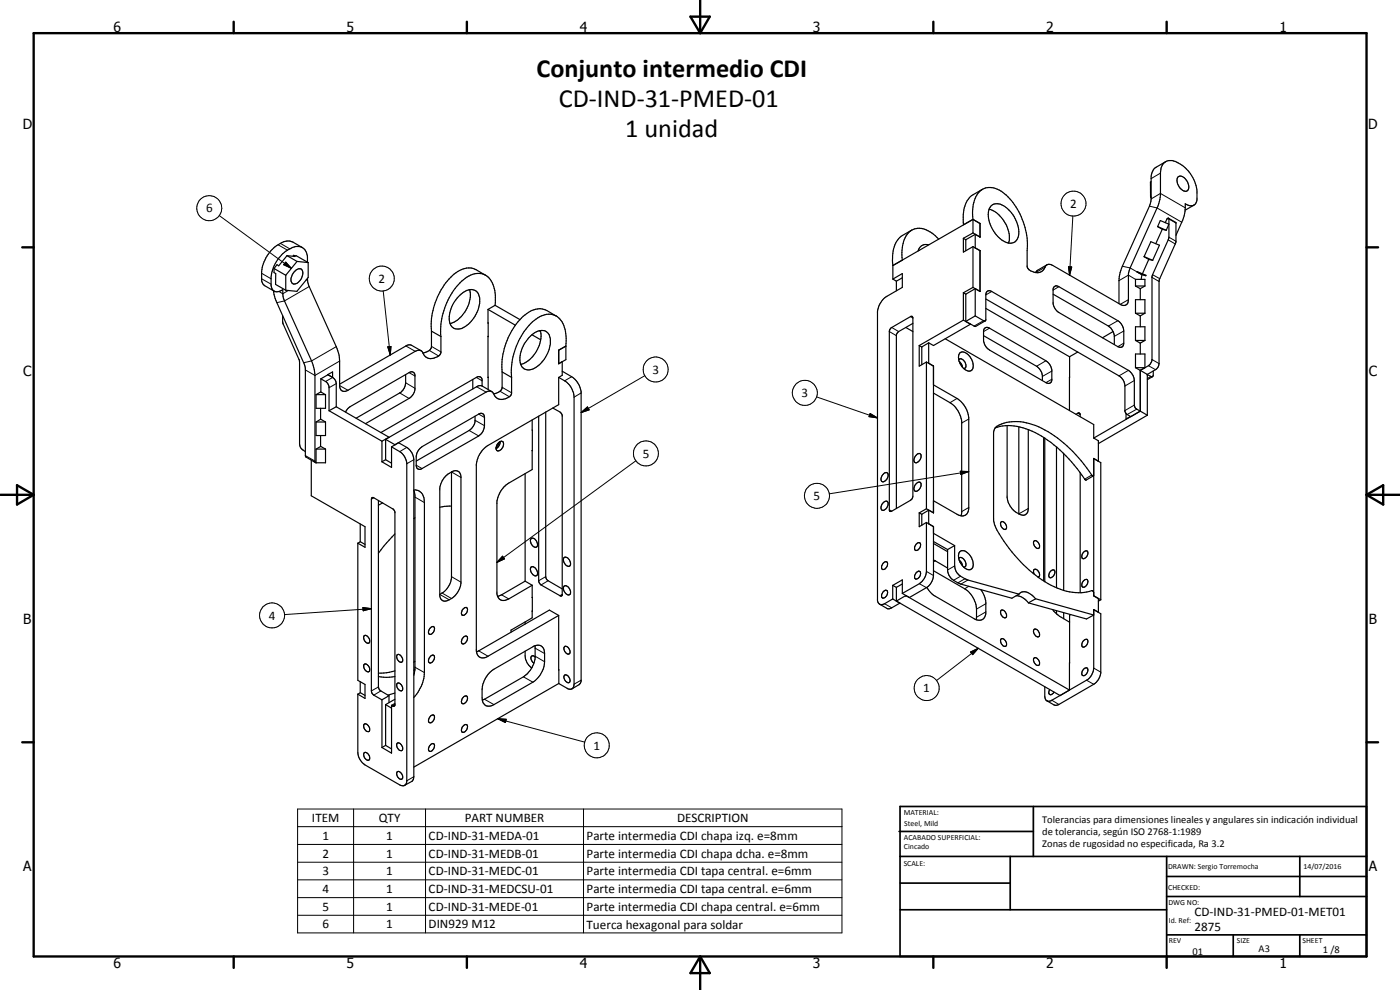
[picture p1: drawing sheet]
<svg xmlns="http://www.w3.org/2000/svg" width="420mm" height="297mm" viewBox="0 0 420 297" stroke-linecap="round" stroke-linejoin="round" font-family="sans-serif">
<g fill="none" stroke="#000" stroke-width=".35">
<path d="M294.8 56.8l-2.8 1.6a7.2 7.2 0 0 0-2.9 6l.1 3 2.8-1.6M345.3 59.1l.2 .2M345.5 54.5l-.2 .1v4.5M345.5 59l-.2 .1M349.8 48.5a3.7 3.7 0 0 0-1.5 3.4v6.7l-.5 2.5-9.1 20.6v8.2a1.49 1.49 0 0 1-.8 1.6 1.49 1.49 0 0 1-1.7-.2l-20.3-11.7a1.5 1.5 0 0 0-2.4 .9 2.81 2.81 0 0 1-4.2 .8l-.5-.4-.5-.9v-4.8a20.5 20.5 0 0 0-7.9-17.9 5 5 0 0 0-8.1 3.4l-.4 2.8 .1 2.3M349.8 48.5l-3.1 1.8-.9 1.4-.3 1.3v6.7l-.4 1.7-8.9 20.4-.4 2.4v6.9M349.8 48.5a5.4 5.4 0 0 1 5.8 1.8 11.1 11.1 0 0 1 3.6 7v2.9l-.4 1-.5 .4M353.6 53.1a1.92 1.92 0 0 1 2.6 1.2 2 2 0 0 1-.2 3.1 3.2 3.2 0 0 1-2.4-4.3zM86.1 76.7l-2.5 3.1-.5-.4-.9 1.2M86.1 76.7l3 1.7M88 76.6l.5 .4-2.4-.3M88 76.6l.2 .3"/>
<path d="M88 76.6l.9 .2 3.6 2M89.1 78.4l3.4 .4M89.1 78.4l-3.3 4.2M90.8 74.3l-2.9-1.7a4.6 4.6 0 0 0-4.9 1.1 11.1 11.1 0 0 0-4.5 7.7v2.6l.3 1 .6 .7 2.8 1.6M90.8 74.3a5.5 5.5 0 0 0-5.9 1.8 11.3 11.3 0 0 0-3.5 7v2.6l.2 1 .6 .6M90.8 74.3a3.5 3.5 0 0 1 1.5 2.9v1.5M92.5 78.8v4.5l-3.4 4.1-3.3-.3M268 79.7v4M273.6 69l-2.8 1.7a8.1 8.1 0 0 0-3 7.4l.2 1.6M273.6 69a8.1 8.1 0 0 0-2.9 7.5l.1 1.6-2.8 1.6M273.6 69a5.8 5.8 0 0 1 6.6 1.3l1.5 1.5M275.6 75.1h.3"/>
<path d="M278.7 73.4a2.43 2.43 0 0 0-3.2 1.9M289.1 71.5v4.1l2.9-1.6M289.1 71.5l.7 .4M289.8 71.9v3.3M292 65.8v4.1M292 74v12.2M292 65.8l-24 13.9M292 65.8l2.1 1.3v4M292 69.9l-2.9 1.6M292 74l2.1 1.2M292 69.9l2.1 1.2M292.7 70.3l1.4 .8"/>
<path d="M292.7 70.3v4.1M292.7 74.4l1.4 .8M292.7 70.3l-2.9 1.6M294.1 71.1h.1M294.1 75.2v12.3l-1.4-.9M296.8 62.8a9.3 9.3 0 0 1 6 9.7l-.1 .4M297.3 61.9a3.1 3.1 0 0 1 4.2 0 9.2 9.2 0 0 1 4 9.4 2.71 2.71 0 0 1-4.4 1 9.8 9.8 0 0 1-4.4-8.9zM314.2 79.5l-2.8 1.6-.6 .7M343.4 77l2-4.5 2.6 1.1-2.1 4.5M343.4 77l2.5 1.1M343.4 77l1.4 .9M344.8 77.9l-2 4.3"/>
<path d="M344.8 77.9l1.1 .2M347.4 68l.8-1.8 2.6 1.1-.8 1.8M347.4 68l2.6 1.1M347.4 68l1.4 .8M348.8 68.8l-1.9 4.3M348.8 68.8l1.2 .3M349.7 66.8l.5-1.1 .4-.3 .2 .2v5.8l-5.1 11.6v25.1l-.6 1.3-2.9 1.7M350.7 65.5l2.2 1.3v6l-5 11.2-.1 25.6-.8 1.2-2.7 1.6M358.3 61.6l-1.2 .1-1.4-.6-.1 2.4a24.2 24.2 0 0 1-2.7 7.1M358.3 61.6l-2.6 1.5M82.1 87.2l.7 3 8.8 20v26.5l.2 .4 2.9 1.7M82.2 87.3a2.59 2.59 0 0 0 2.7-.4l.1 2 .4 1.4 8.1 18 .8 2.5 .2 1.8v25.9l.4 .4"/>
<path d="M82.2 80.6v1.2l.6 .3-.1 3.2 3.1 1.8M82.2 80.6l3.6 2M84.8 94.7l.1 2.2 5 11.3v25l.5 1.3 1.2 1M85.8 82.6v4.5M88.3 81.6a1.42 1.42 0 0 1 2.5-.4 3.3 3.3 0 0 1-2.8 4 1.79 1.79 0 0 1-.3-2.7zM92.3 83.5l.1 1.2 .4 1.3 8.8 19.9 .3 2.4v7.7a1.5 1.5 0 0 0 .9 1.4 1.5 1.5 0 0 0 1.6-.3l20.2-11.7a1.69 1.69 0 0 1 2.7 1.2 3.1 3.1 0 0 0 5-.8v-4.8M129.5 99.4v4.7a2.5 2.5 0 0 1-2.6 1.8M129.5 99.4l2.8 1.6M137.6 89a4.3 4.3 0 0 1 5.2-1.7l.3 .2a6.6 6.6 0 0 1-.6 7.4 7.5 7.5 0 0 1-4.9 3.8 2.49 2.49 0 0 1-2.8-2.7 9.7 9.7 0 0 1 2.8-7zM140.9 86.9a9.1 9.1 0 0 1-5.8 10.2M145.7 82.6l-2.8-1.7a5.3 5.3 0 0 0-5.5 .5 20.4 20.4 0 0 0-7.9 18M146.5 92.8l8.2 4.8"/>
<path d="M146.5 92.8v24M148.6 91.6l7.4 4.3M148.6 91.6l-2.1 1.2M148.6 91.6l.1-3a6.6 6.6 0 0 0-3.9-6.4 7.1 7.1 0 0 0-6.7 2.6 21.2 21.2 0 0 0-5.8 16.2M161.8 99.2l.4 .2M161.8 99.2a2.6 2.6 0 0 1 3.4 2.5 9.6 9.6 0 0 1-5.6 9.1 2.65 2.65 0 0 1-3.6-2.6 9.9 9.9 0 0 1 3.6-7.7M161.8 99.2l-2.2 1.3M162.1 99.2a9.2 9.2 0 0 1-5.8 10.1M166.9 94.8l-2.8-1.6a6.2 6.2 0 0 0-7.1 1.7 21.4 21.4 0 0 0-6.3 16.7M267.4 98.4l6-3.5 .5 .2 .1 53.8-.3 .8-.4 .4-6.1 3.4-.3-.3v-53.9zM268 83.7l2.8-1.6v4.1l-4.6 2.7a6.6 6.6 0 0 0-2.9 4.5v86.8l.7 1.1M268 83.7l1 .7"/>
<path d="M269 84.4v2.8M270.8 83.4l-1.8 1M271.9 98.3l2.1 1.2M274 97l-4.3 2.5-.7 1v52.1M289.1 96.1l-13.2 7.6M289.1 87.8v8.3M289.1 87.8l.7 .5M289.1 96.1l2.1 1.2M289.8 88.3v8.1M291.2 97.3l-11 6.4-1.5-.8M291.2 97.2v.1M292 86.2l-2.9 1.6"/>
<path d="M292 86.2l2.1 1.2M292.7 94.8l2.6 1.5 .5-.2 .1-7.6a1.08 1.08 0 0 1 .5-1.2 1.08 1.08 0 0 1 1.2 .2l41.1 23.6a4.2 4.2 0 0 1 1.7 3.1l.2 7.9a2.43 2.43 0 0 0 1.6 1.3M292.7 86.6v8.2M292.7 94.8l-2.9 1.6M292.7 86.6l-2.9 1.7M294.1 87.4h.1M295.4 98.6l.8-.4 .8 .3 16.9 9.7a4 4 0 0 1 1.8 2.8v3a1.06 1.06 0 0 1-.7 1 1.06 1.06 0 0 1-1.1-.2l-16.9-9.8a4 4 0 0 1-1.8-2.8v-3zM295.7 96.3l-3 1.7-2.9-1.6M295.9 89.7l39.9 23.1a3.8 3.8 0 0 1 1.8 2.7v7.9l.5 .9 1.3 .7M295.9 92.5l25.1 14.6M316 88.3l16.9 9.7a4.2 4.2 0 0 1 1.5 2.6v2.8M316.3 86.1l.5-.3 1 .2 17.7 10.2a4.1 4.1 0 0 1 1.8 3.1v3.7a1.1 1.1 0 0 1-.6 1.1 1.1 1.1 0 0 1-1.2-.1l-17.7-10.2a3.9 3.9 0 0 1-1.8-2.8v-4.3z"/>
<path d="M334 99.5l-3.1 1.8M340.8 85.8v-2h2.8v2M340.8 85.8h2.8M340.8 85.8l1.4 .8M340.8 94v-4.1h2.8v4.1M340.8 94h2.8M340.8 94l1.4 .8M341.3 81.6l2.6 1.1M341.3 81.6l1.4 .8M342.2 86.6v3.3M342.2 94.8v3.2M342.7 82.4l-.2 1.4"/>
<path d="M342.7 82.4l1.2 .3M343.6 85.8l-1.4 .8M343.6 94l-1.4 .8M94.9 118.4h2.8M94.9 118.4l1.4-.8 1.4 .8M94.9 118.4v4.1h2.8v-4.1M96.3 113.7l2.1-1.3 1.5 .8a2.3 2.3 0 0 1 1 1.9v6.9M96.3 113.7l1.6 .9 .8 1.2 .1 7.4M96.3 113.7v3.9M98.4 112.4l1.4-.8v1.6zM98.4 112.4h.1M121.7 112.4v2.5a3.7 3.7 0 0 1-1.7 3l-13.1 7.6"/>
<path d="M126.4 105.2l-3.1-1.7-1.2 .1-20.2 11.7M141.9 113.8v2.9M144.7 115.8v-1.8a1.03 1.03 0 0 0-.7-1 1.03 1.03 0 0 0-1.1 .2l-28.6 16.6M147.6 117.5l-3.1-1.8-1.2 .2-27.6 15.9M148.2 118.2a1.45 1.45 0 0 0-2.3-.6l-27.4 15.8M150.7 111.6v4.8a2.5 2.5 0 0 1-2.5 1.8M150.7 111.6l2.8 1.6M153.5 113.2v4.8a3.1 3.1 0 0 1-5 .9l-.3-.7M159.7 100.5l2.6 1.4M167.7 113.2l1.7 1.1a6.1 6.1 0 0 1 2.9 4.9v86.1l-.2 .8-.4 .6M167.7 113.2v8.2l-21.2 12.2a7.8 7.8 0 0 0-3.6 5.7v56a2.09 2.09 0 0 0 1.3 2 2.09 2.09 0 0 0 2.3-.4l21.2-12.2M167.7 109.1l1-.6v4.1l-1 .6"/>
<path d="M168.7 111.4l2.9 1.6a6.6 6.6 0 0 1 2.8 4.5v86.9l-.6 1-2.1 1.3M169.8 103.8v4.1l-2.1 1.2M169.8 103.8l-2.1 1.3v4M169.8 103.8a9.9 9.9 0 0 0-2.1-8.4 5.2 5.2 0 0 0-6.8 .4 20.7 20.7 0 0 0-7.4 17.4M275.9 103.7v6.2l2.1-1.3M275.9 103.7l.7 .4M278 108.6l2.2 1.3M278 108.6v44.1M278.7 102.9v6.1M278.7 109l1.5 .8M278.7 102.9l-2.1 1.2v5.3M280.1 109.8h.1"/>
<path d="M280.2 109.8v44.1l-1.5-.8M280.2 115.5l7 4a7.9 7.9 0 0 1 3.5 5.8v27.4a2.09 2.09 0 0 1-1.2 2 2.09 2.09 0 0 1-2.3-.4l-7-4.1M280.2 117.9l4.9 2.9a7.8 7.8 0 0 1 3.5 5.7v27.3l-.2 1M283.7 101.6l44.5 25.8v4M287.7 108a.95 .95 0 0 1 1-.3 .95 .95 0 0 1 .7 .7 1.44 1.44 0 0 1 0 2.1l-.2 .1M287.9 108.5l.5 .6 .5 1.1M288.1 105.8a2.58 2.58 0 0 1 3.3 1.7 2.74 2.74 0 0 1 0 3.8 3.5 3.5 0 0 1-3.6-3l-.2-1.1zM295.2 100.7l15.9 9.2a4.1 4.1 0 0 1 1.7 2.7v1.6M321 113.2h.1M323.5 105.6l-2.5 1.4v16.2M340.8 102.2v-4.2h2.8v4.2M340.8 110.3v-4.1h2.8v4.1"/>
<path d="M340.8 102.2h2.8M340.8 102.2l1.4 .8M340.8 110.3h2.8M340.8 110.3l1.4 .8M342.2 103v3.2M342.2 111.1v12.3M342.2 111.1l2.1 1.3M343.6 102.2l-1.4 .8M343.6 110.3l-1.4 .8M344.3 112.3v12.3M345.9 113l-1.6 .9M346.1 111.3l-.2 1.7h-.4l-1.2-.6"/>
<path d="M93.4 138v10.8l16.1 9.2v6.2l-2.1-1.2M94.9 126.6v4.1h2.8v-4.1M94.9 134.7v4.2h2.8v-4.2M94.9 134.7h2.8M94.9 134.7l1.4-.8 1.4 .8M94.9 126.6h2.8M94.9 126.6l1.4-.8 1.4 .8M96.2 122.5v3.3M96.2 130.7v3.3M98.8 123.2l15.8 9.2M100.9 122l-2.1 1.2M100.9 122l15.8 9.2"/>
<path d="M103.7 123.6l.6-.9 .8-.7 17.7-10.2a1.06 1.06 0 0 1 1.1-.2 1.06 1.06 0 0 1 .6 1v4.2a3.8 3.8 0 0 1-1.7 2.7l-13.1 7.6M114.6 132.4v6.2M115.7 137.9l-1.1 .7M115.7 137.9l1.8 1.1M115.7 131.8v6.1M115.7 131.8l2.8 1.6M116.7 131.2h.1M116.7 131.2l-2.1 1.2M117.5 134.1l2.1-1.3 2.5 1.4a4.6 4.6 0 0 1 2.1 3.7v95.1l-.4 1.3-2.4 1.3M117.5 134.1l2.5 1.4a4.9 4.9 0 0 1 2.1 3.3v95.8l-.7 1M117.5 134.1v6.2l-2.9-1.7M118.5 133.4v.1"/>
<path d="M125.9 134.7l.7-.7 17.1-9.8a1.06 1.06 0 0 1 1.2-.1 1.06 1.06 0 0 1 .5 1.2 7.1 7.1 0 0 1-.4 4l-1.3 1.5-17.1 9.8a1.04 1.04 0 0 1-1.1 .2 1.04 1.04 0 0 1-.6-1v-3l.3-1zM142.6 124.9v1.5a4 4 0 0 1-1.8 2.8l-15.9 9.1M149.3 133.1l.5-.4a.76 .76 0 0 1 .9-.3 .76 .76 0 0 1 .4 .9 1.65 1.65 0 0 1-2.1 1.8l-.1-.9zM149.9 132.6l-1 1.8M150.1 132.5a2.39 2.39 0 0 1-1.2 2.1M159.7 129l.1 .1M159.7 126v14.9l-7 4a7.7 7.7 0 0 0-3.6 5.7v27.5a2.14 2.14 0 0 0 1.3 1.9 2.14 2.14 0 0 0 2.3-.3l7-4.1M159.7 135.2l.1 .1M159.7 135.2h.1M163.8 123.6v49.4l.6 1.2 4.3 2.5M165.9 122.4l2.2 1.2 .6 1.1v53.8l-.4 .4-5.9-3.4-.6-.6-.1-.7v-49.3M275.2 136.4l.6-.3a1.07 1.07 0 0 1 .3 1.8l-.9 .9a.87 .87 0 0 1-.9-.5 .87 .87 0 0 1 .2-1z"/>
<path d="M298.7 128.4a15.6 15.6 0 0 1 12.9 1.9l1.9 1.1M302.2 127.7v21.6a6.2 6.2 0 0 0 3.6 4.9M305.8 128.1v26.1M308.6 128.9v23.7a1.71 1.71 0 0 1-.8 1.8 1.71 1.71 0 0 1-2-.2M313.2 131.2v43.1M313.5 131.4a50.1 50.1 0 0 1 12.4 12.7l2.2-1.3M313.6 131.4v43.1M317.1 134.1v42.3M319.2 136.1v41M322.9 124.3l1-.4 .2 .3 .1 .8M328.2 137.6l2.2 1.2v41.2M328.2 131.4l1.4 .8v6.2"/>
<path d="M329.6 138.4h.1M329.6 138.4l-1.4-.9v41.3l1.4 .8v4.1M337.9 124.1v1.6l1.3-.7M342.2 123.4l-14 8M342.2 123.4l2.1 1.2M344.3 124.6l-14.7 8.5M108.1 157.2v5.3l1.4 .9M113.6 150.2v55.9l.5 1.1 2.6 1.5M114.8 150.9l-1.2 .7M124.2 147.2l.3 1.5v52l-.3 1.9M124.2 147a3.1 3.1 0 0 1 3.2 3.8v51a11.6 11.6 0 0 1-3.2 7.5M124.5 155.4l-.3 .2"/>
<path d="M133.8 142.8a3.5 3.5 0 0 1 3.8-1.3l.6 .7 .1 .7v32.1a6 6 0 0 1-5.1 5.3l-.9-.6-.3-1v-32.2a7.1 7.1 0 0 1 1.8-3.7zM135.5 141.6v31.8a6.4 6.4 0 0 1-3.5 5M135.5 151.8l-3.5 .4M157.6 142.1v32.3M264.9 151l.3-.3a.71 .71 0 0 1 .9-.3 .71 .71 0 0 1 .5 .7 1.86 1.86 0 0 1-1.9 2l-.3-1zM265.2 142.1l.7-.3a1.11 1.11 0 0 1 .3 1.8 1.02 1.02 0 0 1-.7 .9 1.02 1.02 0 0 1-1-.3 2.16 2.16 0 0 1 .7-2.1zM274.8 145.3l.4-.4a.7 .7 0 0 1 .7-.3 .7 .7 0 0 1 .5 .6 1.91 1.91 0 0 1-1.8 2.2 1.56 1.56 0 0 1 .2-2.1zM275.9 153.9v4.1l2.1-1.2M275.9 153.9l.7 .4M276.6 154.3v3.3M278 156.8v14.6a4.9 4.9 0 0 1-2.1 3.7l-5.1 3M278 152.7l-2.1 1.2"/>
<path d="M278 156.8l2.2 1.2M278 152.7l2.1 1.2M278.7 153.1v4.1M278.7 157.1l1.5 .9M278.7 153.1l-2.1 1.2M280.1 158h.1M280.2 158v14.7a4.7 4.7 0 0 1-2.2 3.6l-5.1 3M300.4 156.6a1.29 1.29 0 0 1 1.7 1.4l-.2 .7a1.49 1.49 0 0 1-1.5-2.1zM324.2 141.8v36M328.2 142.6l-.2 .2a43.1 43.1 0 0 0-16.3-14.7 13.5 13.5 0 0 0-12.7 0l-.6 .7-.2 1v26.2a13.3 13.3 0 0 0 3.1 6.4 36.9 36.9 0 0 0 17.9 14.8M107.4 163v41.1l2.1 1.3v4.1l-2.1-1.2M108.2 162.6l-.8 .4"/>
<path d="M118.5 160.2l-3.4 3.7-1.5 2.1M157.6 174.4l-7.1 4.1-1.2 .4M157.6 174.4l2.1 1.2M159.3 170.2a1.68 1.68 0 0 1 1.7 .6 1.68 1.68 0 0 1 .2 1.8l-.2 .1a1.79 1.79 0 0 1-1.8-1.9zM159.3 161.6a1.56 1.56 0 0 1 1.8 .8 1.56 1.56 0 0 1-.2 1.8 1.97 1.97 0 0 1-1.6-2.6zM159.7 175.6v9.8l-6.3 3.7v.6M159.7 179.2h.1M169.2 167.3a1.56 1.56 0 0 1 1.8 .8 1.56 1.56 0 0 1-.2 1.8 1.97 1.97 0 0 1-1.6-2.6zM169.2 175.9a1.68 1.68 0 0 1 1.7 .6 1.68 1.68 0 0 1 .2 1.9h-.2a1.8 1.8 0 0 1-1.7-2.3zM265 169a.71 .71 0 0 1 .7-.5 .71 .71 0 0 1 .7 .7 1.33 1.33 0 0 1-1.7 1.6l-.1-.8zM265 177.6a.71 .71 0 0 1 .6-.5 .71 .71 0 0 1 .7 .4 1.64 1.64 0 0 1-1.4 2l-.3-.3v-.6zM267.9 179.7l-2.7 1.6h-1.2"/>
<path d="M267.9 179.7l2.1 1.3M267.9 175.6v4.1M267.9 175.6l2.9-1.6v4.1M267.9 175.6l1.1 .6M269 176.2v4.1M270.8 178.1l50.2 29M270.8 175.2l-1.8 1M271.9 178.7l-2.9 1.6M274.9 163.3a.71 .71 0 0 1 .8-.5 .71 .71 0 0 1 .6 .6 1.33 1.33 0 0 1-1.7 1.7l-.1-.8zM274.9 171.9a.71 .71 0 0 1 .6-.5 .71 .71 0 0 1 .8 .4 1.64 1.64 0 0 1-1.5 1.9l-.3-.2v-.7zM278.2 176.3a7.1 7.1 0 0 0 2.5 2.6l11.6 6.7a2.11 2.11 0 0 0 2.3 .4 2.11 2.11 0 0 0 1.3-2v-3.3a7.4 7.4 0 0 0-1.6-3.8M280.2 168l4.2 2.4"/>
<path d="M280.2 171.2l9.3 5.5a7.8 7.8 0 0 1 3.6 6.1l-.1 3.1M280.2 163.1l4.2 2.4M280.2 160l6.3 3.7M280.2 162.5l4.2 2.4M284.4 164.9v6.4a4.3 4.3 0 0 0 1.8 2.8l2.2 1.2 15.3 4.2 2.1-1.2M286.5 163.7v6.1a3.8 3.8 0 0 0 1.8 3.1l2.2 1.1 15.3 4.3M286.5 163.7l-2.1 1.2M287.7 167.6a.95 .95 0 0 1 1-.3 .95 .95 0 0 1 .7 .7 1.49 1.49 0 0 1 0 2.2h-.2M287.9 168.1l.7 .9 .3 .8M288.1 165.5a2.43 2.43 0 0 1 3.3 1.5 2.72 2.72 0 0 1 0 3.8 3.1 3.1 0 0 1-3.4-2.5 2.67 2.67 0 0 1 .1-2.8zM305 178.8a4.3 4.3 0 0 1 3.6 2.1M305.8 178.3a2.64 2.64 0 0 1 3.9 .3l1.1 1.1"/>
<path d="M310.3 162.3a1.29 1.29 0 0 1 1.7 1.4l-.2 .8a1.49 1.49 0 0 1-1.5-2.2zM310.4 172.3a.82 .82 0 0 1-.3-1 .82 .82 0 0 1 1-.4 1.59 1.59 0 0 1 .6 2.2h-.2M310.8 179.7l-2.2 1.2M310.8 179.7l17.4 4.8-2.1 1.2-17.5-4.8M315.2 171.5a.71 .71 0 0 1 .8-.6 .71 .71 0 0 1 .6 .7 1.42 1.42 0 0 1-1.7 1.6 1.62 1.62 0 0 1 .3-1.7zM319.2 177.2a14.5 14.5 0 0 0 8.7 0l.3 .6M325.1 165.8a.71 .71 0 0 1 .8-.6 .71 .71 0 0 1 .6 .7 1.42 1.42 0 0 1-1.7 1.6l-.2-.5zM325.3 174.2a.7 .7 0 0 1 1-.3 .7 .7 0 0 1 .1 1.1 1.13 1.13 0 0 1-1.7 .9v-.9zM328.2 178.7l2.2 1.3M330.4 180l-.8 .4M109.3 190.8a1.43 1.43 0 0 1 1.4 .6 1.43 1.43 0 0 1-.1 1.6 1.55 1.55 0 0 1-1.3-2.2zM109.3 199.3a1.41 1.41 0 0 1 1.6 1.4l-.1 .8a1.5 1.5 0 0 1-1.5-2.2z"/>
<path d="M119.2 196.5a1.21 1.21 0 0 1 1.6 1.1l.1 .7a.81 .81 0 0 1-.9 .4 .81 .81 0 0 1-.7-.7l-.3-1zM124.5 198.5l-.3 .2M129.1 188.5l.3-.3a.66 .66 0 0 1 .9 0 .66 .66 0 0 1 0 .9 1.26 1.26 0 0 1-1.5 1.1 1.43 1.43 0 0 1 .3-1.7zM129.2 196.9a.69 .69 0 0 1 1-.2 .69 .69 0 0 1 .1 1 1.2 1.2 0 0 1-1.5 1.1 1.48 1.48 0 0 1 .4-1.9zM138.9 182.8a.73 .73 0 0 1 .7-.5 .73 .73 0 0 1 .7 .4 1.52 1.52 0 0 1-1.7 1.8 1.62 1.62 0 0 1 .3-1.7zM139.1 191.2a.65 .65 0 0 1 .8-.4 .65 .65 0 0 1 .4 .7 1.36 1.36 0 0 1-1.7 1.6 1.63 1.63 0 0 1 .5-1.9zM157.6 195.4v1.7a4.6 4.6 0 0 0 2 3.3M157.6 186.6v.6M159.7 183.4h.1M159.8 183.3h-.1M160.6 193.8v3.6a8 8 0 0 1-3.5 5.7l-12.3 7M160.6 197.1a.72 .72 0 0 0-1.1-.2 .72 .72 0 0 0 0 1.1l.7 1"/>
<path d="M167.7 184.7v20.4l2.7 1.6h1.3M167.7 184.7l-2.8-1.7-21.9 12.6M169.4 194.1a1.37 1.37 0 0 1 1.4 .6 1.37 1.37 0 0 1 0 1.5 1.53 1.53 0 0 1-1.4-2.1zM269 180.3l49.2 28.4 2.8-1.6M270 181l-3.2 1.7-.5-.1-2.3-1.3M270 180.9v.1M300.4 183.1a1.43 1.43 0 0 1 1.4 .7 1.43 1.43 0 0 1 0 1.5 1.55 1.55 0 0 1-1.4-2.2zM300.4 191.7a1.41 1.41 0 0 1 1.4 .7 1.41 1.41 0 0 1 0 1.5 1.58 1.58 0 0 1-1.4-2.2zM310.3 197.4a1.41 1.41 0 0 1 1.4 .7 1.41 1.41 0 0 1 0 1.5 1.58 1.58 0 0 1-1.4-2.2zM310.3 188.8a1.43 1.43 0 0 1 1.4 .7 1.43 1.43 0 0 1 0 1.6 1.53 1.53 0 0 1-1.4-2.3zM315.9 182.9l2.1 2.1 3 1.7M317.1 183.2v1"/>
<path d="M319.2 183.8v1.8M321 198.9h.1M321.3 184.4l-.3 .2v22.5M325.1 192.3a.72 .72 0 0 1 .8-.5 .72 .72 0 0 1 .6 .6 1.44 1.44 0 0 1-1.7 1.7 1.62 1.62 0 0 1 .3-1.8zM328.2 182.9l2.2 1.2v17.9a4.8 4.8 0 0 1-2.2 3.3l-10.7 6.2-1 .1-2.3-1.3M329.6 183.7h.1M329.6 183.7l-1.4-.8v18.2a4.5 4.5 0 0 1-2.1 3l-10.7 6.2-.8 .1-.4-.1M107.4 208.3v17.5a4.9 4.9 0 0 0 2.1 3.7l10.5 6 .8 .3 .6-.2M108.1 204.5v3.3M108.1 207.8l1.4 .9M108.2 207.9l-.8 .4M109.3 217.3a1.43 1.43 0 0 1 1.4 .7 1.43 1.43 0 0 1-.1 1.5 1.58 1.58 0 0 1-1.3-2.2z"/>
<path d="M113.6 203l2.4 .2 2.5-.2M114.6 210v14.3M114.6 210l-2.4-1.4-.5-.5-.2-.8v-57.5l.2-.5h.3l6 3.4 .5 1v57.9l-.4 .3-.6-.3M115.7 211.4v12.2M115.7 211.4l1.8 1.1M116.7 208.7v2.1M116.7 208.7l-2.1 1.3M117.5 211.6v14.4l-2.9-1.7M118.5 211.1l-1 .5M118.5 209.8l-2.8 1.6M118.5 201.3l-2.5 .5-2.4 .2M118.5 207.9l-2.1 .7"/>
<path d="M119.2 205.1a1.29 1.29 0 0 1 1.7 1.3l-.2 .8a1.49 1.49 0 0 1-1.5-2.1zM124.5 200.9l-.3 .2M129.2 214.8l.4-.2a.67 .67 0 0 1 .8 .2 .67 .67 0 0 1-.1 .8 1.2 1.2 0 0 1-1.5 1.1l-.2-.7zM139.1 217.7a.69 .69 0 0 1 1-.2 .69 .69 0 0 1 .1 1 1.24 1.24 0 0 1-1.6 1.1 1.63 1.63 0 0 1 .5-1.9zM139.1 209.1a.7 .7 0 0 1 1-.2 .7 .7 0 0 1 .1 1 1.11 1.11 0 0 1-1.6 1v-1.1zM146.8 202l1.4-1.2 11.7-6.7a2.14 2.14 0 0 1 2.5-.3 2.14 2.14 0 0 1 1 2.3v2.4a7.9 7.9 0 0 1-3.5 6.2l-11.7 6.7a2.16 2.16 0 0 1-2.5 .3 2.16 2.16 0 0 1-1-2.3v-2.5a7.5 7.5 0 0 1 2.1-4.9zM167.7 201h.1M167.7 205.1l-43.5 25.1M169.4 202.6a1.39 1.39 0 0 1 1.4 .6 1.39 1.39 0 0 1 0 1.6 1.58 1.58 0 0 1-1.4-2.2zM313.6 206v3.2l.2 .8 .4 .3M315 206.9a.88 .88 0 0 0-.3 .9 .88 .88 0 0 0 .7 .6l.9-.8M325.3 200.7a.7 .7 0 0 1 1-.2 .7 .7 0 0 1 .1 1 1.13 1.13 0 0 1-1.7 1v-.9z"/>
<path d="M109.3 225.8a1.45 1.45 0 0 1 1.4 .7 1.45 1.45 0 0 1-.1 1.6 1.61 1.61 0 0 1-1.3-2.3zM115.7 223.6l-1.1 .7M115.7 223.6l1.8 1.1M119.2 223a1.43 1.43 0 0 1 1.4 .7 1.43 1.43 0 0 1 0 1.5 1.58 1.58 0 0 1-1.4-2.2zM119.2 231.6a1.42 1.42 0 0 1 1.4 .6 1.42 1.42 0 0 1 0 1.6 1.61 1.61 0 0 1-1.4-2.2zM129.2 223.4a.67 .67 0 0 1 1-.2 .67 .67 0 0 1 .1 1 1.2 1.2 0 0 1-1.5 1.1 1.66 1.66 0 0 1 .4-1.9z"/>
</g>
<g fill="none" stroke="#000" stroke-width=".3">
<path d="M345.5 59.7l2.8-1.7 7.4 4.4M348.3 51.9l-2.8 1.7M65.8 64.7l21.6 15.8M83.5 73.4l2.8 1.7M84.1 73l2.9 1.7M85.8 78.7l1.6 1.8-2.3-1.1zM322 64.8l-1 17.8M336.8 79.9l2.4 .5 3.5 2M345 61.8l2.2 .6 7.5 4.3M350.6 72l2.1 1.2M350.8 71.2l2.1 1.2M350.8 65.7l2.1 1.2"/>
<path d="M356.1 61.3l-.4 .2M78.5 82l2.9 1.7M78.5 83.7l2.9 1.6M86.5 87.2l-1.6 .9-1.2-.6M92.3 83.8l-.6 .3M92.8 86l-7.4 4.3-2.3 .5M115 87.3l2.1 19.2M266.9 99.5l2.1 1.2M267.6 98.3l2.1 1.2M273.3 95l.7 .4M295.2 96.2l-2.9 1.6M297 98.5l-1.8 1"/>
<path d="M297.6 87.5l-1.7 1M313.6 80.2l-2.8 1.6M317.8 86l-1.8 1M320.7 80.1h.9l-.6 2.5zM335.5 96.2l-2.9 1.6M337.3 99.3l-2.9 1.6M338.7 89.9l-2.5 1.4M340.8 83.8l-2.1-1.3-2.9 1.7M345.7 83.2l2.1 1.3M345.9 82.4l2.2 1.2M99.9 113.2l-2.2 1.3M100.9 115.1l-2.1 1.2"/>
<path d="M100.9 104l-7.4 4.3-2.4 .5M101.9 115.7l2.5 1.4M101.9 108.3l-7.4 4.3-2.9-1.6M116.4 104.1l.9-.1-.2 2.5zM120 117.9l2.8 1.6M121.7 114.9l2.8 1.6M121.8 103.8l2.8 1.6M122.8 111.8l1.7 1M128.9 105.2l2.7 1.6M129.5 103.9l2.8 1.7M142.9 113.2l1.8 1.1M143 116l2.9 1.6"/>
<path d="M150.1 117.4l2.8 1.6M150.7 116.2l2.8 1.7M171.6 113l-2.2 1.3M174.4 117.9l-2.1 1.3M193.5 112.7l-19.1 11.1M245.1 119.1l18.2 6.3M287.2 119.5l-2.1 1.3M313.9 108.2l-2.8 1.7M315.7 113.8l-1.8 1M315.7 111.3l-2.9 1.6M337.3 103l-1.8 1M338.7 111.1l-2.9 1.7"/>
<path d="M340.4 114.2l-2.8 1.6M344.7 109.7l2.1 1.2M345.4 112.9l-1.1 .7M345.7 107.9l2.1 1.2M91.6 136.7l2.9 1.6M122.1 134.2l-2.1 1.3M124.2 137.9l-2.1 1.2M124.9 139.6l1.7 1M140.8 129.2l2.9 1.6M142.6 126.1l2.8 1.6M143.7 124.2l1.7 1.1M174.4 123.8l1.9-1.7 .5 .9z"/>
<path d="M190.8 138.3l-41.7 30.4M261.1 124.1l2.2 1.3-2.5-.4zM290.7 125.7l-2.1 1.2M323.5 124l.7 .4M340.4 121.5l-2.8 1.7M341.2 122.8l-2.9 1.6M112.2 149.4l-.7 .4M124.5 149.1l2.9 1.7M135.5 141.6l2.8 1.7M266.9 153l.7 .4M288.2 141.4l2.5 .1-2.3 .9zM290.7 152.3l-2.1 1.2"/>
<path d="M290.7 141.5l-41.8 6.7M308.6 152.6l-2.8 1.6M327.6 142.5l-2.1 1.3M132 178.4l2.8 1.6M132.7 177.9l2.8 1.7M135.5 173l2.8 1.7M150.5 178.5l2.2 1.2M150.8 166.9l.6 .8-2.3 1zM163.8 173l-2.1 1.2M164.5 174.2l-2.1 1.3M168.7 178.4l-.6 .3M275.9 175.1l2.1 1.2"/>
<path d="M278 171.4l2.2 1.3M280.7 168.3l-.5 .3M286.5 169.8l-2.1 1.2M288.3 172.9l-2.1 1.2M289.6 173.7l-2.1 1.2M290.5 174l-2.1 1.3M290.8 175.9l-1.3 .8M108.9 182.3l2.6 .3-2.5 .7zM111.5 182.6l-26.1 1.8M143.7 195.3l2.8 1.6M160.6 194.5l2.8 1.6M160.6 196.9l2.8 1.6"/>
<path d="M265.5 181.1l2.1 1.3M291.3 195.6l2.3-1.1-1.7 1.9zM293.6 194.5l-12.5 9.7M295.9 183.6l-2.8 1.6M295.9 181.1l-2.8 1.7M113.6 206.1l-2.1 1.2M114.3 207.3l-2.1 1.3M118.5 211.4l-.7 .4M124.5 200.2l2.9 1.6M145.4 209.8l2.8 1.6M149.4 215.6l2.5 .2-.2 1zM149.4 215.6l26.1 7.1"/>
<path d="M157.1 203.1l2.8 1.6M174.4 204.1l-2.1 1.2M315.7 210.1l2.1 1.3M326.1 204.1l2.1 1.2M328.2 200.4l2.2 1.3M124.2 233l-2.1 1.3M89.3 242.7h163.4v37.2h-163.4zM89.3 248h163.4M89.3 253.4h163.4M89.3 258.7h163.4M106.1 242.7v37.2M127.7 242.7v37.2"/>
<path d="M175.1 242.7v37.2M89.3 264h163.4M89.3 269.3h163.4M89.3 274.6h163.4"/>
<circle cx="62.8" cy="62.5" r="3.8"/>
<circle cx="322.2" cy="61.1" r="3.7"/>
<circle cx="114.6" cy="83.6" r="3.8"/>
<circle cx="196.8" cy="110.9" r="3.7"/>
<circle cx="241.5" cy="117.9" r="3.8"/>
<circle cx="193.8" cy="136" r="3.8"/>
<circle cx="245.2" cy="148.8" r="3.7"/>
<circle cx="81.6" cy="184.6" r="3.8"/>
<circle cx="278.1" cy="206.4" r="3.8"/>
<circle cx="179.1" cy="223.6" r="3.8"/>
</g>
<g fill="#000">
<circle cx="344.3" cy="112.4" r=".18"/>
<circle cx="271.9" cy="178.7" r=".18"/>
</g>
<g fill="none" stroke="#000" stroke-width=".71">
<path d="M10.1 9.9h400v277.1h-400zM70.1 6.5v3.4M140.1 6.5v3.4M207.2 5h5.8l-2.9 4.9zM210.1 0v9.9M280.1 6.5v3.4M350.1 6.5v3.4M6.7 74.2h3.4M410.1 74.2h3.5M.1 148.5h10M5.1 145.6l5 2.9-5 2.9zM410.1 148.5h10"/>
<path d="M410.1 148.5l5-2.9v5.8zM6.7 222.7h3.4M410.1 222.7h3.5M70.1 287v3.4M140.1 287v3.4M210.1 287v10M210.1 287l2.9 5h-5.8zM280.1 287v3.4M350.1 287v3.4"/>
</g>
<g fill="none" stroke="#000" stroke-width=".51">
<path d="M269.8 249.5h40.3M270.1 242h140v45h-140zM270.1 257h140M303.2 257v16M310.1 242v15M350.1 257v30M390.1 257v12M270.1 265h33.1M270.1 273h80M350.1 269h60M350.1 263h60M350.1 280.5h60"/>
<path d="M370.1 280.5v6.5M390.1 280.5v6.5"/>
</g>
<path d="M85.8 78.7l1.6 1.8-2.3-1.1zM320.7 80.1h.9l-.6 2.5zM116.4 104.1l.9-.1-.2 2.5zM174.4 123.8l1.9-1.7 .5 .9zM261.1 124.1l2.2 1.3-2.5-.4zM288.2 141.4l2.5 .1-2.3 .9zM150.8 166.9l.6 .8-2.3 1zM108.9 182.3l2.6 .3-2.5 .7zM291.3 195.6l2.3-1.1-1.7 1.9zM149.4 215.6l2.5 .2-.2 1z" fill="#000"/>
<g font-size="7.9">
<text x="161" y="23.1">Conjunto intermedio CDI</text>
<text x="167.7" y="32">CD-IND-31-PMED-01</text>
<text x="187.7" y="41.1">1 unidad</text>
</g>
<g font-size="4.2">
<text x="34" y="9.6">6</text>
<text x="104" y="9.6">5</text>
<text x="174" y="9.6">4</text>
<text x="244" y="9.6">3</text>
<text x="314" y="9.6">2</text>
<text x="384" y="9.6">1</text>
<text x="6.8" y="38.7">D</text>
<text x="410.6" y="38.7">D</text>
<text x="7" y="112.9">C</text>
<text x="410.8" y="112.9">C</text>
<text x="7" y="187.1">B</text>
<text x="410.8" y="187.1">B</text>
<text x="7" y="261.4">A</text>
<text x="410.8" y="261.4">A</text>
<text x="34" y="290.4">6</text>
<text x="104" y="290.4">5</text>
<text x="174" y="290.4">4</text>
<text x="244" y="290.4">3</text>
<text x="314" y="290.4">2</text>
<text x="384" y="290.4">1</text>
</g>
<g font-size="3.9">
<text x="61.8" y="63.8">6</text>
<text x="321.2" y="62.4">2</text>
<text x="113.6" y="84.9">2</text>
<text x="195.8" y="112.2">3</text>
<text x="240.5" y="119.2">3</text>
<text x="192.9" y="137.3">5</text>
<text x="244.2" y="150">5</text>
<text x="80.7" y="185.9">4</text>
<text x="277.1" y="207.7">1</text>
<text x="178.1" y="224.9">1</text>
<text x="93.6" y="246.6">ITEM</text>
<text x="96.8" y="252">1</text>
<text x="113.7" y="246.7">QTY</text>
<text x="115.9" y="252">1</text>
<text x="128.6" y="252">CD-IND-31-MEDA-01</text>
<text x="139.5" y="246.6">PART NUMBER</text>
<text x="203.2" y="246.7">DESCRIPTION</text>
<text x="96.8" y="257.3">2</text>
<text x="115.9" y="257.3">1</text>
<text x="128.6" y="257.3">CD-IND-31-MEDB-01</text>
<text x="176.1" y="252.1">Parte intermedia CDI chapa izq. e=8mm</text>
<text x="176.1" y="257.3">Parte intermedia CDI chapa dcha. e=8mm</text>
<text x="96.8" y="262.6">3</text>
<text x="115.9" y="262.6">1</text>
<text x="128.6" y="262.6">CD-IND-31-MEDC-01</text>
<text x="176.1" y="262.7">Parte intermedia CDI tapa central. e=6mm</text>
<text x="96.8" y="267.9">4</text>
<text x="115.9" y="267.9">1</text>
<text x="128.6" y="267.9">CD-IND-31-MEDCSU-01</text>
<text x="176.1" y="268">Parte intermedia CDI tapa central. e=6mm</text>
<text x="96.8" y="273.2">5</text>
<text x="115.9" y="273.2">1</text>
<text x="128.6" y="273.2">CD-IND-31-MEDE-01</text>
<text x="176.1" y="273.3">Parte intermedia CDI chapa central. e=6mm</text>
<text x="358.5" y="275">CD-IND-31-PMED-01-MET01</text>
<text x="96.8" y="278.6">6</text>
<text x="115.9" y="278.6">1</text>
<text x="128.6" y="278.6">DIN929 M12</text>
<text x="176.1" y="278.6">Tuerca hexagonal para soldar</text>
<text x="358.5" y="279.4">2875</text>
</g>
<g font-size="3.1">
<text x="312.7" y="246.8">Tolerancias para dimensiones lineales y angulares sin indicación individual</text>
<text x="312.7" y="250.4">de tolerancia, según ISO 2768-1:1989</text>
<text x="312.7" y="254">Zonas de rugosidad no especificada, Ra 3.2</text>
<text x="357.9" y="286.4">01</text>
<text x="377.7" y="285.6">A3</text>
<text x="397" y="285.9">1 /8</text>
</g>
<g font-size="2.4">
<text x="271.2" y="244.4">MATERIAL:</text>
<text x="271.3" y="252">ACABADO SUPERFICIAL:</text>
<text x="271.4" y="247.9">Steel, Mild</text>
<text x="271.3" y="254.6">Cincado</text>
<text x="271.2" y="259.7">SCALE:</text>
<text x="350.6" y="260.8">DRAWN: Sergio Torremocha</text>
<text x="391.2" y="260.6">14/07/2016</text>
<text x="350.6" y="267">CHECKED:</text>
<text x="350.6" y="271.4">DWG NO:</text>
<text x="350.8" y="276.9">Id. Ref:</text>
<text x="350.8" y="282.8">REV</text>
<text x="371.2" y="282.9">SIZE</text>
<text x="390.9" y="282.9">SHEET</text>
</g>
</svg>
